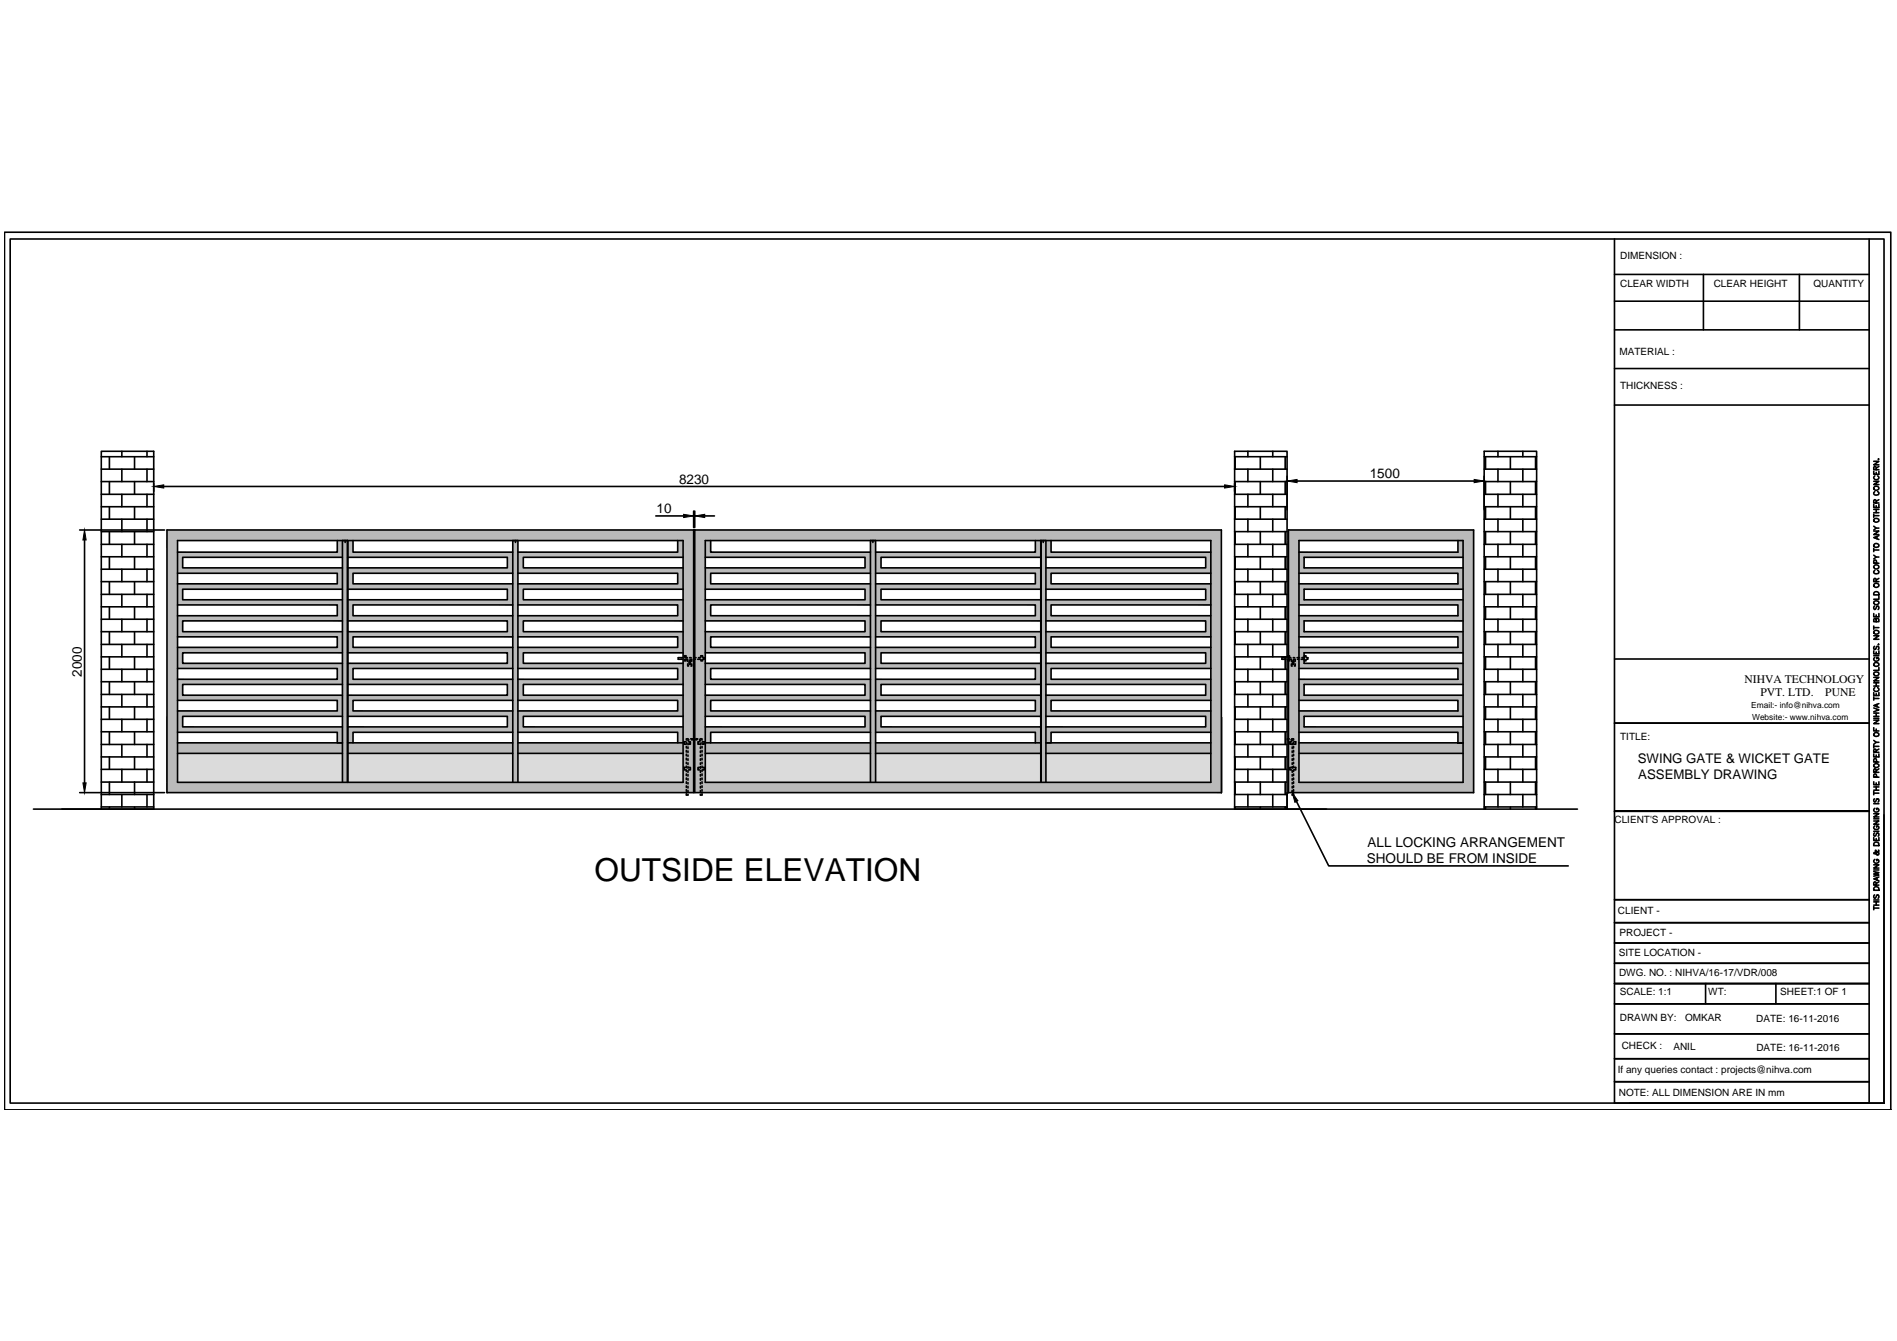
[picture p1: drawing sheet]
<svg xmlns="http://www.w3.org/2000/svg" width="297mm" height="210mm" viewBox="0 0 297 210" stroke-linecap="round" stroke-linejoin="round" font-family="sans-serif">
<!-- layer: 0 -->
<g fill="none" stroke="#000" stroke-width=".25">
<path d="M.7 36.4h295.4v137.3h-295.4zM1.6 37.4h293.4v135.3h-293.4zM252.8 37.4v135.3h39.9v-135.3M252.8 43h39.9M252.8 51.6h39.9M252.8 47.1h39.9M252.8 57.7h39.9M266.7 43v8.6M281.8 43v8.6M15.9 71.5h8.2M15.9 73.4h8.2M15.9 75.4h8.2"/>
<path d="M15.9 77.4h8.2M15.9 79.3h8.2M17.1 71.5v1.9M17.1 75.4v2M17.1 79.3v2M19.1 70.6v.9M19.1 73.4v2M19.1 77.4v1.9M21.1 71.5v1.9M21.1 75.4v2M21.1 79.3v2M23 70.6v.9"/>
<path d="M23 73.4v2M23 77.4v1.9M25.6 76.1h166.2M108.6 80v2.6M108.8 80v2.6M193.3 71.5h8.2M193.3 73.4h8.2M193.3 75.4h8.2M193.3 77.4h8.2M193.3 79.3h8.2M193.4 71.5v1.9M193.4 75.4v2"/>
<path d="M193.4 79.3v2M195.4 70.6v.9M195.4 73.4v2M195.4 77.4v1.9M197.3 71.5v1.9M197.3 75.4v2M197.3 79.3v2M199.3 70.6v.9M199.3 73.4v2M199.3 77.4v1.9M201.2 71.5v1.9M201.2 75.4v2"/>
<path d="M201.2 79.3v2M201.5 74.5v5.3M203.1 75.3h27.7M232.4 71.5h8.2M232.4 73.4h8.2M232.4 75.4h8.2M232.4 77.4h8.2M232.4 79.3h8.2M232.6 71.5v1.9M232.6 75.4v2M232.6 79.3v2M234.6 70.6v.9"/>
<path d="M234.6 73.4v2M234.6 77.4v1.9M236.5 71.5v1.9M236.5 75.4v2M236.5 79.3v2M238.4 70.6v.9M238.4 73.4v2M238.4 77.4v1.9M240.4 71.5v1.9M240.4 75.4v2M240.4 79.3v2M252.8 63.4h39.9"/>
<path d="M293.4 78.9v.5h.8v-.5M293.4 75.3h.8l-.8 .5h.8M293.4 73.8v.4h.8v-.4M293.4 72.2h.8l-.8 .6h.8M293.4 79.7h.8M293.5 76.2a.38 .38 0 0 1 .6-.1 .38 .38 0 0 1 0 .6 .38 .38 0 0 1-.6 0l-.1-.2zM293.6 76.9a.31 .31 0 0 0-.2 .5 .31 .31 0 0 0 .5 .1 .28 .28 0 0 0 .3-.2 .28 .28 0 0 0-.2-.4M293.6 74.5a.35 .35 0 0 0-.1 .5 .35 .35 0 0 0 .5 0 .35 .35 0 0 0 .1-.5h-.1M293.8 78.7l-.1-.4-.2-.1-.1 .2v.3h.8M293.8 73.5v-.3l-.3-.2-.1 .2v.3h.8M293.8 73.9v.3M293.8 79.1v.3"/>
<path d="M293.8 79.7v.5M294.2 71.8v.1zM294.2 78.2l-.4 .3M294.2 73l-.4 .3M12.5 83h13.3M13.2 84.5v38M15.9 81.3h8.2M15.9 83.2h8.2M15.9 85.2h8.2M15.9 87.2h8.2M15.9 89.1h8.2M15.9 91h8.2"/>
<path d="M15.9 93h8.2M15.9 95h8.2M15.9 96.9h8.2M15.9 98.9h8.2M17.1 83.2v2M17.1 87.2v1.9M17.1 91v2M17.1 95v1.9M17.1 98.9v2M19.1 81.3v1.9M19.1 85.2v2M19.1 89.1v1.9"/>
<path d="M19.1 93v2M19.1 96.9v2M21.1 83.2v2M21.1 87.2v1.9M21.1 91v2M21.1 95v1.9M21.1 98.9v2M23 81.3v1.9M23 85.2v2M23 89.1v1.9M23 93v2M23 96.9v2"/>
<path d="M27.8 99.7h25v1.6h-25M27.8 94.7h25v1.7h-25M27.8 89.7h25v1.7h-25M27.8 84.6h79.2v37.9h-79.2zM52.8 84.6v1.8h-25M53.6 97.2h-25v1.7h25M53.6 92.2h-25v1.7h25M53.6 87.2h-25v1.7h25M53.6 84.6v37.9M54 84.6v.3M54.4 97.2h25v1.7h-25M54.4 92.2h25v1.7h-25"/>
<path d="M54.4 87.2h25v1.7h-25M55.3 84.6v1.8h25M80.3 99.7h-25v1.6h25M80.3 94.7h-25v1.7h25M80.3 89.7h-25v1.7h25M80.3 84.6v37.9M80.7 84.6v.3M81.1 99.7h25v1.6h-25M81.1 94.7h25v1.7h-25M81.1 89.7h25v1.7h-25M81.1 84.6v37.9M102.7 80.8h4.3"/>
<path d="M106.1 84.6v1.8h-25M107 97.2h-25.1v1.7h25.1M107 92.2h-25.1v1.7h25.1M107 87.2h-25.1v1.7h25.1M108.6 83v41.1h-82.5v-41.1h165.1v41.1h-82.4v-41.1M108.6 80.8h.2M110.3 80.8h1.6M110.4 97.2h25.1v1.7h-25.1M110.4 92.2h25.1v1.7h-25.1M110.4 87.2h25.1v1.7h-25.1M110.4 84.6h79.2v37.9h-79.2zM111.3 84.6v1.8h25"/>
<path d="M136.3 99.7h-25v1.6h25M136.3 94.7h-25v1.7h25M136.3 89.7h-25v1.7h25M136.3 84.6v37.9M136.7 84.6v.3M137.1 99.7h25v1.6h-25M137.1 94.7h25v1.7h-25M137.1 89.7h25v1.7h-25M137.1 84.6v37.9M162.1 84.6v1.8h-25M163 97.2h-25v1.7h25M163 92.2h-25v1.7h25"/>
<path d="M163 87.2h-25v1.7h25M163.4 84.6v.3M163.8 97.2h25v1.7h-25M163.8 92.2h25v1.7h-25M163.8 87.2h25v1.7h-25M163.8 84.6v37.9M164.6 84.6v1.8h25M189.6 99.7h-25v1.6h25M189.6 94.7h-25v1.7h25M189.6 89.7h-25v1.7h25M193.3 81.3h8.2M193.3 83.2h8.2"/>
<path d="M193.3 85.2h8.2M193.3 87.2h8.2M193.3 89.1h8.2M193.3 91h8.2M193.3 93h8.2M193.3 95h8.2M193.3 96.9h8.2M193.3 98.9h8.2M193.4 83.2v2M193.4 87.2v1.9M193.4 91v2M193.4 95v1.9"/>
<path d="M193.4 98.9v2M195.4 81.3v1.9M195.4 85.2v2M195.4 89.1v1.9M195.4 93v2M195.4 96.9v2M197.3 83.2v2M197.3 87.2v1.9M197.3 91v2M197.3 95v1.9M197.3 98.9v2M199.3 81.3v1.9"/>
<path d="M199.3 85.2v2M199.3 89.1v1.9M199.3 93v2M199.3 96.9v2M201.2 83.2v2M201.2 87.2v1.9M201.2 91v2M201.2 95v1.9M201.2 98.9v2M201.7 83h29v41.1h-29zM203.4 99.7h24.9v1.6h-24.9M203.4 94.7h24.9v1.7h-24.9"/>
<path d="M203.4 89.7h24.9v1.7h-24.9M203.4 84.6h25.7v37.9h-25.7zM228.3 84.6v1.8h-24.9M229.1 97.2h-24.9v1.7h24.9M229.1 87.2h-24.9v1.7h24.9M229.1 92.2h-24.9v1.7h24.9M232.4 81.3h8.2M232.4 83.2h8.2M232.4 85.2h8.2M232.4 87.2h8.2M232.4 89.1h8.2M232.4 91h8.2"/>
<path d="M232.4 93h8.2M232.4 95h8.2M232.4 96.9h8.2M232.4 98.9h8.2M232.6 83.2v2M232.6 87.2v1.9M232.6 91v2M232.6 95v1.9M232.6 98.9v2M234.6 81.3v1.9M234.6 85.2v2M234.6 89.1v1.9"/>
<path d="M234.6 93v2M234.6 96.9v2M236.5 83.2v2M236.5 87.2v1.9M236.5 91v2M236.5 95v1.9M236.5 98.9v2M238.4 81.3v1.9M238.4 85.2v2M238.4 89.1v1.9M238.4 93v2M238.4 96.9v2"/>
<path d="M240.4 83.2v2M240.4 87.2v1.9M240.4 91v2M240.4 95v1.9M240.4 98.9v2M293.4 99.5h.8l-.8 .6h.8M293.4 96v.5h.8v-.5M293.4 85.3a.41 .41 0 0 1 .5-.2 .41 .41 0 0 1 .3 .4 .44 .44 0 0 1-.5 .2 .44 .44 0 0 1-.3-.4zM293.4 83.1h.8l-.8 .6h.8M293.4 80.5v.5M293.4 85.8v.5M293.4 98v.5"/>
<path d="M293.4 98.2h.8M293.4 86.9l.4 .3M293.4 86.1h.8M293.4 82.4l.4 .3M293.4 80.7h.8M293.4 80.2h.8M293.4 98.8a.41 .41 0 0 1 .5-.1 .41 .41 0 0 1 .3 .4 .4 .4 0 0 1-.5 .2 .4 .4 0 0 1-.3-.5zM293.4 94.2a.4 .4 0 0 1 .5-.1 .4 .4 0 0 1 .3 .4 .39 .39 0 0 1-.5 .2 .39 .39 0 0 1-.3-.5zM293.4 81.3a.41 .41 0 0 1 .5-.2 .41 .41 0 0 1 .3 .5 .4 .4 0 0 1-.5 .1 .4 .4 0 0 1-.3-.4zM293.5 94.9l-.1 .2 .1 .3 .2-.1 .2-.4a.3 .3 0 0 1 .3 .2 .3 .3 0 0 1-.1 .3M293.5 91.4a.38 .38 0 0 1 .6-.1 .38 .38 0 0 1 0 .6 .38 .38 0 0 1-.6-.1l-.1-.1zM293.6 92.7h.5l.1 .4h-.8v-.2z"/>
<path d="M293.6 89.3a.31 .31 0 0 0-.2 .4 .31 .31 0 0 0 .5 .1 .28 .28 0 0 0 .3-.2 .28 .28 0 0 0-.2-.3M293.6 88.5a.38 .38 0 0 1 .5 0 .38 .38 0 0 1 0 .5 .38 .38 0 0 1-.6 0l-.1-.3zM293.8 97l.1-.2 .3 .2v.3h-.8v-.3l.1-.2 .2 .1 .1 .4M293.8 91l-.1-.4-.2-.1-.1 .2v.3h.8M293.8 96.3v.2M293.8 88.2v-.5h-.3l-.1 .1v.4h.8M293.9 84v.4M294.2 93.3v.5h-.8M294.2 87.2h-.4l-.4 .3M294.2 83.8l-.8 .3 .8 .3M294.2 82.7h-.4l-.4 .3M294.2 90.5l-.4 .3"/>
<path d="M15.9 100.9h8.2M15.9 102.8h8.2M15.9 104.8h8.2M15.9 106.7h8.2M15.9 108.7h8.2M15.9 110.6h8.2M15.9 112.6h8.2M15.9 114.5h8.2M15.9 116.5h8.2M15.9 118.5h8.2M17.1 102.8v2M17.1 106.7v2"/>
<path d="M17.1 110.6v2M17.1 114.5v2M17.1 118.5v1.9M19.1 100.9v1.9M19.1 104.8v1.9M19.1 108.7v1.9M19.1 112.6v1.9M19.1 116.5v2M21.1 102.8v2M21.1 106.7v2M21.1 110.6v2M21.1 114.5v2"/>
<path d="M21.1 118.5v1.9M23 100.9v1.9M23 104.8v1.9M23 108.7v1.9M23 112.6v1.9M23 116.5v2M27.8 114.6h25v1.7h.8h-25.8M27.8 109.6h25v1.7h-25M27.8 104.6h25v1.7h-25M27.8 117.9h25.8M53.6 112.1h-25v1.7h25M53.6 107.1h-25v1.7h25"/>
<path d="M53.6 102.2h-25v1.6h25M54.4 112.1h25v1.7h-25M54.4 107.1h25v1.7h-25M54.4 102.2h25v1.6h-25M54.4 117.9h25.9M54.4 116.3h25.9M80.3 114.6h-25v1.7M80.3 109.6h-25v1.7h25M80.3 104.6h-25v1.7h25M81.1 114.6h25v1.7M81.1 109.6h25v1.7h-25M81.1 104.6h25v1.7h-25"/>
<path d="M81.1 117.9h25.9M81.1 116.3h25.9M106.9 102.9h-.7v.3h.7M107 112.1h-25.1v1.7h25.1M107 107.1h-25.1v1.7h25.1M107 102.2h-25.1v1.6h25.1M107.2 103.2v.2h.2v-.2M107.2 102.9v-.3h.2v.3M107.3 102.9h.3M107.3 103.2h.3M107.4 116.1h-.3v.4h.3M107.5 116.2v.2"/>
<path d="M107.5 116.8v.3M107.5 117.5v.2M107.5 118.1v.2M107.5 118.7v.2M107.5 119.3v.2M107.5 119.9v.3M107.7 103.9v.4h.1M107.7 103.2v.3M107.7 116.3v.3M107.7 116.9v.3M107.7 117.5v.3M107.7 118.2v.2"/>
<path d="M107.7 118.8v.2M107.7 119.4v.3M107.8 115.6h-.3v.3M107.8 116.1h.3v.4h-.3M107.9 103.4h.2v.6h-.2zM107.9 115.8h-.2v.1M108 102.9h.2M108 103.2h.3M108.1 115.6h.3v.2h-.1M108.3 103.9v.4h-.1M108.3 103.2v.3M108.6 102.9h.4"/>
<path d="M108.7 103.2h.2M109.2 115.6h-.2v.2h.1M109.2 103.2h.5M109.4 102.9h.3M109.5 115.8h.2v.1M109.6 116.1h-.3v.4h.3M109.6 115.6h.3v.3M109.7 116.3v.3M109.7 116.9v.3M109.7 117.5v.3M109.7 118.2v.2M109.7 118.8v.2"/>
<path d="M109.7 119.4v.3M109.8 103.2v.2h.2v-.2M109.8 102.9v-.3h.2v.3M109.9 116.2v.2M109.9 116.8v.3M109.9 117.5v.2M109.9 118.1v.2M109.9 118.7v.2M109.9 119.3v.2M109.9 119.9v.3M110 116.1h.3v.4h-.3M110.1 102.9h.2v.3h-.2"/>
<path d="M110.4 112.1h25.1v1.7h-25.1M110.4 107.1h25.1v1.7h-25.1M110.4 102.2h25.1v1.6h-25.1M110.4 117.9h25.9M110.4 116.3h25.9M136.3 114.6h-25v1.7M136.3 109.6h-25v1.7h25M136.3 104.6h-25v1.7h25M137.1 114.6h25v1.7M137.1 109.6h25v1.7h-25M137.1 104.6h25v1.7h-25M137.1 117.9h25.9"/>
<path d="M137.1 116.3h25.9M163 112.1h-25v1.7h25M163 107.1h-25v1.7h25M163 102.2h-25v1.6h25M163.8 112.1h25v1.7h-25M163.8 107.1h25v1.7h-25M163.8 102.2h25v1.6h-25M163.8 117.9h25.8M189.6 114.6h-25v1.7h-.8h25.8M189.6 109.6h-25v1.7h25M189.6 104.6h-25v1.7h25M193.3 100.9h8.2"/>
<path d="M193.3 102.8h8.2M193.3 104.8h8.2M193.3 106.7h8.2M193.3 108.7h8.2M193.3 110.6h8.2M193.3 112.6h8.2M193.3 114.5h8.2M193.3 116.5h8.2M193.3 118.5h8.2M193.4 102.8v2M193.4 106.7v2M193.4 110.6v2"/>
<path d="M193.4 114.5v2M193.4 118.5v1.9M195.4 100.9v1.9M195.4 104.8v1.9M195.4 108.7v1.9M195.4 112.6v1.9M195.4 116.5v2M197.3 102.8v2M197.3 106.7v2M197.3 110.6v2M197.3 114.5v2M197.3 118.5v1.9"/>
<path d="M199.3 100.9v1.9M199.3 104.8v1.9M199.3 108.7v1.9M199.3 112.6v1.9M199.3 116.5v2M201.2 102.8v2M201.2 106.7v2M201.2 110.6v2M201.2 114.5v2M201.2 118.5v1.9M201.4 102.9h-.7v.3h.7M201.7 103.2v.2h.2v-.2"/>
<path d="M201.7 102.9v-.3h.2v.3M201.7 102.9h.4M201.7 103.2h.5M201.9 115.6h-.3v.2h.2M202.1 115.8h.2v.1M202.2 103.9v.4h.1M202.2 103.2v.3M202.3 115.6h.3v.3M202.3 116.1h-.3v.4h.3M202.3 116.3v.3M202.3 116.9v.3M202.3 117.5v.3"/>
<path d="M202.3 118.2v.2M202.3 118.8v.2M202.3 119.4v.3M202.4 103.4h.2v.6h-.2zM202.5 102.9h.2M202.5 103.2h.3M202.6 116.2v.2M202.6 116.8v.3M202.6 117.5v.2M202.6 118.1v.2M202.6 118.7v.2M202.6 119.3v.2"/>
<path d="M202.6 119.9v.3M202.6 116.1h.3v.4h-.3M202.8 103.9v.4h-.1M202.8 103.2v.3M203.1 102.9h.4M203.1 103.2h.3M203.4 114.6h24.9v1.7h.8h-25.7M203.4 109.6h24.9v1.7h-24.9M203.4 104.6h24.9v1.7h-24.9M203.4 117.9h25.7M203.7 103.2h.5M203.9 102.9h.3"/>
<path d="M204.2 103.2v.2h.3v-.2M204.2 102.9v-.3h.3v.3M204.5 102.9h.3v.3h-.3M229.1 112.1h-24.9v1.7h24.9M229.1 102.2h-24.9v1.6h24.9M229.1 107.1h-24.9v1.7h24.9M232.4 100.9h8.2M232.4 102.8h8.2M232.4 104.8h8.2M232.4 106.7h8.2M232.4 108.7h8.2M232.4 110.6h8.2"/>
<path d="M232.4 112.6h8.2M232.4 114.5h8.2M232.4 116.5h8.2M232.4 118.5h8.2M232.6 102.8v2M232.6 106.7v2M232.6 110.6v2M232.6 114.5v2M232.6 118.5v1.9M234.6 100.9v1.9M234.6 104.8v1.9M234.6 108.7v1.9"/>
<path d="M234.6 112.6v1.9M234.6 116.5v2M236.5 102.8v2M236.5 106.7v2M236.5 110.6v2M236.5 114.5v2M236.5 118.5v1.9M238.4 100.9v1.9M238.4 104.8v1.9M238.4 108.7v1.9M238.4 112.6v1.9M238.4 116.5v2"/>
<path d="M240.4 102.8v2M240.4 106.7v2M240.4 110.6v2M240.4 114.5v2M240.4 118.5v1.9M252.8 113.2h39.9M252.8 103.2h39.9M293.4 118v.5h.8v-.5M293.4 114.9a.41 .41 0 0 1 .5-.2 .41 .41 0 0 1 .3 .4 .44 .44 0 0 1-.5 .2 .44 .44 0 0 1-.3-.4zM293.4 113.9v.5h.8M293.4 112.7h.8l-.8 .6h.8M293.4 110.8l.8 .3-.8 .3"/>
<path d="M293.4 108.4v.5h.8v-.5M293.4 106h.8l-.8 .6h.8M293.4 103.9a.41 .41 0 0 1 .5-.2 .41 .41 0 0 1 .3 .5 .44 .44 0 0 1-.5 .1 .44 .44 0 0 1-.3-.4zM293.4 101.9v.4h.8v-.4M293.4 112.1h.8M293.4 109.1v.5M293.4 116.6v.5M293.4 116.8h.8M293.4 115.9l.4 .3M293.4 112.4h.8M293.4 111.6h.8M293.4 109.3h.8"/>
<path d="M293.4 107.4h.8M293.4 106.9h.8M293.4 102.6h.8M293.4 119.7a.41 .41 0 0 1 .5-.2 .41 .41 0 0 1 .3 .5 .4 .4 0 0 1-.5 .1 .4 .4 0 0 1-.3-.4zM293.4 105.3a.4 .4 0 0 1 .5-.1 .4 .4 0 0 1 .3 .4 .39 .39 0 0 1-.5 .2 .39 .39 0 0 1-.3-.5zM293.5 101.2l-.1 .1v.3h.3l.2-.4h.2l.1 .1-.1 .4M293.6 107.6a.35 .35 0 0 0-.1 .5 .35 .35 0 0 0 .5 .1 .35 .35 0 0 0 .1-.5l-.1-.1M293.6 102.9a.37 .37 0 0 0 .2 .7 .37 .37 0 0 0 .4-.6l-.3-.1v.2M293.8 117.8l-.1-.5-.2-.1-.1 .2v.4h.8M293.8 102.1v.2M293.8 106.9v.5M293.8 108.6v.3"/>
<path d="M293.8 111.6v.5M293.8 114.1v.3M293.8 118.2v.3M293.8 119.3v-.5l-.3-.1-.1 .6h.8M293.9 110.3v.3M294.2 100.8v.1zM294.2 116.2h-.4l-.4 .3M294.2 110.1l-.8 .3 .8 .3M294.2 104.5v.4h-.8M294.2 117.2l-.4 .3M5.2 126.6h241.8M12.5 124.1h13.3"/>
<path d="M15.9 126.6v-56h8.2v56M15.9 120.4h8.2M15.9 122.4h8.2M15.9 124.4h8.2M15.9 126.3h8.2M17.1 122.4v2M17.1 126.3v.3M19.1 120.4v2M19.1 124.4v1.9M21.1 122.4v2M21.1 126.3v.3M23 120.4v2"/>
<path d="M23 124.4v1.9M54.4 122.5v-37.9v37.9M107.4 120.1h-.3v.4h.3M107.5 120.6v.2M107.5 121.1v.3M107.5 121.8v.2M107.5 122.4v.2M107.5 123v.3M107.5 123.6v.3M107.5 124.2v.2h.2v-.1M107.7 120v.3M107.7 120.6v.3"/>
<path d="M107.7 121.2v.3M107.7 121.9v.2M107.7 122.5v.2M107.7 123.1v.2M107.7 123.7v.3M107.8 120.1h.3v.4h-.3M109.6 120.1h-.3v.4h.3M109.7 120v.3M109.7 120.6v.3M109.7 121.2v.3M109.7 121.9v.2M109.7 122.5v.2"/>
<path d="M109.7 123.1v.2M109.7 123.7v.3M109.9 124.2v.2h-.2v-.1M109.9 120.6v.2M109.9 121.1v.3M109.9 121.8v.2M109.9 122.4v.2M109.9 123v.3M109.9 123.6v.3M110 120.1h.3v.4h-.3M163 122.5v-37.9v37.9M193.3 120.4h8.2"/>
<path d="M193.3 122.4h8.2M193.3 124.4h8.2M193.3 126.3h8.2M193.4 122.4v2M193.4 126.3v.3M195.4 120.4v2M195.4 124.4v1.9M197.3 122.4v2M197.3 126.3v.3M199.3 120.4v2M199.3 124.4v1.9M201.2 122.4v2"/>
<path d="M201.2 126.3v.3M201.7 124.1h-.2v2.5v-56h-8.2v56M202.3 120.1h-.3v.4h.3M202.3 120v.3M202.3 120.6v.3M202.3 121.2v.3M202.3 121.9v.2M202.3 122.5v.2M202.3 123.1v.2M202.3 123.7v.3M202.6 124.2v.2h-.3v-.1M202.6 120.6v.2"/>
<path d="M202.6 121.1v.3M202.6 121.8v.2M202.6 122.4v.2M202.6 123v.3M202.6 123.6v.3M202.6 120.1h.3v.4h-.3M203 125.5l5.1 10h37.5M232.4 126.6v-56h8.2v56M232.4 120.4h8.2M232.4 122.4h8.2M232.4 124.4h8.2M232.4 126.3h8.2"/>
<path d="M232.6 122.4v2M232.6 126.3v.3M234.6 120.4v2M234.6 124.4v1.9M236.5 122.4v2M236.5 126.3v.3M238.4 120.4v2M238.4 124.4v1.9M240.4 122.4v2M240.4 126.3v.3M292.7 127h-39.9h39.9M293.4 136.4l.8 .2-.8 .2 .8 .2-.8 .1"/>
<path d="M293.4 135.4h.8l-.8 .5h.8M293.4 131.1v.5h.8v-.5M293.4 128.5h.8l-.8 .5h.8M293.4 127.4h.8l-.8 .5h.8M293.4 122.4v.4h.8v-.4M293.4 123.9v.5M293.4 136.2h.8M293.4 130.1h.8M293.4 128.2h.8M293.4 125.8h.8M293.4 124.1h.8M293.4 123.7h.8"/>
<path d="M293.4 123.2h.8M293.4 139a.43 .43 0 0 1 .6-.2 .43 .43 0 0 1 .2 .5h-.8zM293.4 132a.43 .43 0 0 1 .6-.1 .43 .43 0 0 1 .2 .5h-.8zM293.5 130.4l-.1 .1v.3h.3l.2-.4h.2l.1 .1-.1 .4M293.5 125l-.1 .2 .1 .3h.2l.2-.5 .3 .1v.2l-.1 .2M293.6 134.5a.35 .35 0 0 0-.1 .5 .35 .35 0 0 0 .5 .1 .35 .35 0 0 0 .1-.5l-.2-.1v.2M293.6 129.3a.31 .31 0 0 0-.2 .4 .31 .31 0 0 0 .5 .1 .28 .28 0 0 0 .3-.3 .28 .28 0 0 0-.3-.2v.2M293.6 126.5a.35 .35 0 0 0-.1 .5 .35 .35 0 0 0 .5 0 .35 .35 0 0 0 .1-.4l-.2-.1v.2M293.7 133.1v.1a.47 .47 0 0 1 .4 .6h-.2l-.3-.4-.2 .1 .3 .1 .5-.3-.1-.2M293.8 138.5l-.1-.4-.2-.1-.1 .2v.3h.8M293.8 120.9l-.1-.5-.2-.1-.1 .6h.8M293.8 122.5v.3"/>
<path d="M293.8 123.2v.5M293.8 131.3v.3M293.8 121.7v-.5l-.3-.1-.1 .2v.4h.8M293.9 137.4v.4M294.2 137.3l-.8 .3 .8 .3M294.2 138l-.4 .3M294.2 120.3l-.4 .3M295 127.5v45.2h-39.8M252.8 140.8h39.9M252.8 144.4h39.9M252.8 147.6h39.9M252.8 150.8h39.9"/>
<path d="M252.8 157.1h39.9M267.1 154v3.1M278.1 154v3.1M292.7 154h-39.9h39.9M293.4 142.1h.8M293.4 141.9v.5M293.4 141.7h.8M293.4 141.2h.8M293.4 140.9h.8M293.5 140.1l-.1 .2 .1 .3 .2-.1 .2-.4a.3 .3 0 0 1 .3 .2 .3 .3 0 0 1-.1 .3M293.8 141.2v.5M252.8 161.8h39.9"/>
<path d="M252.8 165.7h39.9M252.8 169.3h39.9"/>
</g>
<g fill="#bababa" stroke="#bababa" stroke-width=".16">
<path d="M26.1 83v1.6h82.5zM26.1 83h82.5v1.6z"/>
<path d="M107 84.6v37.9h1.6zM107 84.6h1.6v37.9z"/>
<path d="M26.1 84.6v37.9h1.7zM26.1 84.6h1.7v37.9z"/>
<path d="M26.1 122.5v1.6h82.5zM26.1 122.5h82.5v1.6z"/>
<path d="M53.6 84.6v37.9h.8zM53.6 84.6h.8v37.9z"/>
<path d="M80.3 84.6v37.9h.8zM80.3 84.6h.8v37.9z"/>
<path d="M27.8 116.3v1.6h25.8zM27.8 116.3h25.8v1.6z"/>
<path d="M81.1 116.3v1.6h25.9zM81.1 116.3h25.9v1.6z"/>
<path d="M54.4 116.3v1.6h25.9zM54.4 116.3h25.9v1.6z"/>
<path d="M106.1 84.6v1.8h.9zM106.1 84.6h.9v1.8z"/>
<path d="M81.1 86.4v.8h25.9zM81.1 86.4h25.9v.8z"/>
<path d="M81.1 87.2v1.7h.8zM81.1 87.2h.8v1.7z"/>
<path d="M81.1 88.9v.8h25.9zM81.1 88.9h25.9v.8z"/>
<path d="M106.1 89.7v1.7h.9zM106.1 89.7h.9v1.7z"/>
<path d="M81.1 91.4v.8h25.9zM81.1 91.4h25.9v.8z"/>
<path d="M81.1 92.2v1.7h.8zM81.1 92.2h.8v1.7z"/>
<path d="M81.1 93.9v.8h25.9zM81.1 93.9h25.9v.8z"/>
<path d="M106.1 94.7v1.7h.9zM106.1 94.7h.9v1.7z"/>
<path d="M81.1 96.4v.8h25.9zM81.1 96.4h25.9v.8z"/>
<path d="M81.1 97.2v1.7h.8zM81.1 97.2h.8v1.7z"/>
<path d="M81.1 98.9v.8h25.9zM81.1 98.9h25.9v.8z"/>
<path d="M106.1 99.7v1.6h.9zM106.1 99.7h.9v1.6z"/>
<path d="M81.1 101.3v.9h25.9zM81.1 101.3h25.9v.9z"/>
<path d="M81.1 102.2v1.6h.8zM81.1 102.2h.8v1.6z"/>
<path d="M81.1 103.8v.8h25.9zM81.1 103.8h25.9v.8z"/>
<path d="M106.1 104.6v1.7h.9zM106.1 104.6h.9v1.7z"/>
<path d="M81.1 106.3v.8h25.9zM81.1 106.3h25.9v.8z"/>
<path d="M81.1 107.1v1.7h.8zM81.1 107.1h.8v1.7z"/>
<path d="M81.1 108.8v.8h25.9zM81.1 108.8h25.9v.8z"/>
<path d="M106.1 109.6v1.7h.9zM106.1 109.6h.9v1.7z"/>
<path d="M81.1 111.3v.8h25.9zM81.1 111.3h25.9v.8z"/>
<path d="M81.1 112.1v1.7h.8zM81.1 112.1h.8v1.7z"/>
<path d="M81.1 113.8v.8h25.9zM81.1 113.8h25.9v.8z"/>
<path d="M106.1 114.6v1.7h.9zM106.1 114.6h.9v1.7z"/>
<path d="M52.8 84.6v1.8h.8zM52.8 84.6h.8v1.8z"/>
<path d="M27.8 86.4v.8h25.8zM27.8 86.4h25.8v.8z"/>
<path d="M27.8 87.2v1.7h.8zM27.8 87.2h.8v1.7z"/>
<path d="M27.8 88.9v.8h25.8zM27.8 88.9h25.8v.8z"/>
<path d="M52.8 89.7v1.7h.8zM52.8 89.7h.8v1.7z"/>
<path d="M27.8 91.4v.8h25.8zM27.8 91.4h25.8v.8z"/>
<path d="M27.8 92.2v1.7h.8zM27.8 92.2h.8v1.7z"/>
<path d="M27.8 93.9v.8h25.8zM27.8 93.9h25.8v.8z"/>
<path d="M52.8 94.7v1.7h.8zM52.8 94.7h.8v1.7z"/>
<path d="M27.8 96.4v.8h25.8zM27.8 96.4h25.8v.8z"/>
<path d="M27.8 97.2v1.7h.8zM27.8 97.2h.8v1.7z"/>
<path d="M27.8 98.9v.8h25.8zM27.8 98.9h25.8v.8z"/>
<path d="M52.8 99.7v1.6h.8zM52.8 99.7h.8v1.6z"/>
<path d="M27.8 101.3v.9h25.8zM27.8 101.3h25.8v.9z"/>
<path d="M27.8 102.2v1.6h.8zM27.8 102.2h.8v1.6z"/>
<path d="M27.8 103.8v.8h25.8zM27.8 103.8h25.8v.8z"/>
<path d="M52.8 104.6v1.7h.8zM52.8 104.6h.8v1.7z"/>
<path d="M27.8 106.3v.8h25.8zM27.8 106.3h25.8v.8z"/>
<path d="M27.8 107.1v1.7h.8zM27.8 107.1h.8v1.7z"/>
<path d="M27.8 108.8v.8h25.8zM27.8 108.8h25.8v.8z"/>
<path d="M52.8 109.6v1.7h.8zM52.8 109.6h.8v1.7z"/>
<path d="M27.8 111.3v.8h25.8zM27.8 111.3h25.8v.8z"/>
<path d="M27.8 112.1v1.7h.8zM27.8 112.1h.8v1.7z"/>
<path d="M27.8 113.8v.8h25.8zM27.8 113.8h25.8v.8z"/>
<path d="M52.8 114.6v1.7h.8zM52.8 114.6h.8v1.7z"/>
<path d="M54.4 84.6v1.8h.9zM54.4 84.6h.9v1.8z"/>
<path d="M54.4 86.4v.8h25.9zM54.4 86.4h25.9v.8z"/>
<path d="M79.4 87.2v1.7h.9zM79.4 87.2h.9v1.7z"/>
<path d="M54.4 88.9v.8h25.9zM54.4 88.9h25.9v.8z"/>
<path d="M54.4 89.7v1.7h.9zM54.4 89.7h.9v1.7z"/>
<path d="M54.4 91.4v.8h25.9zM54.4 91.4h25.9v.8z"/>
<path d="M79.4 92.2v1.7h.9zM79.4 92.2h.9v1.7z"/>
<path d="M54.4 93.9v.8h25.9zM54.4 93.9h25.9v.8z"/>
<path d="M54.4 94.7v1.7h.9zM54.4 94.7h.9v1.7z"/>
<path d="M54.4 96.4v.8h25.9zM54.4 96.4h25.9v.8z"/>
<path d="M79.4 97.2v1.7h.9zM79.4 97.2h.9v1.7z"/>
<path d="M54.4 98.9v.8h25.9zM54.4 98.9h25.9v.8z"/>
<path d="M54.4 99.7v1.6h.9zM54.4 99.7h.9v1.6z"/>
<path d="M54.4 101.3v.9h25.9zM54.4 101.3h25.9v.9z"/>
<path d="M79.4 102.2v1.6h.9zM79.4 102.2h.9v1.6z"/>
<path d="M54.4 103.8v.8h25.9zM54.4 103.8h25.9v.8z"/>
<path d="M54.4 104.6v1.7h.9zM54.4 104.6h.9v1.7z"/>
<path d="M54.4 106.3v.8h25.9zM54.4 106.3h25.9v.8z"/>
<path d="M79.4 107.1v1.7h.9zM79.4 107.1h.9v1.7z"/>
<path d="M54.4 108.8v.8h25.9zM54.4 108.8h25.9v.8z"/>
<path d="M54.4 109.6v1.7h.9zM54.4 109.6h.9v1.7z"/>
<path d="M54.4 111.3v.8h25.9zM54.4 111.3h25.9v.8z"/>
<path d="M79.4 112.1v1.7h.9zM79.4 112.1h.9v1.7z"/>
<path d="M54.4 113.8v.8h25.9zM54.4 113.8h25.9v.8z"/>
<path d="M54.4 114.6v1.7h.9zM54.4 114.6h.9v1.7z"/>
<path d="M108.8 83v1.6h82.4zM108.8 83h82.4v1.6z"/>
<path d="M189.6 84.6v37.9h1.6zM189.6 84.6h1.6v37.9z"/>
<path d="M108.8 84.6v37.9h1.6zM108.8 84.6h1.6v37.9z"/>
<path d="M108.8 122.5v1.6h82.4zM108.8 122.5h82.4v1.6z"/>
<path d="M136.3 84.6v37.9h.8zM136.3 84.6h.8v37.9z"/>
<path d="M163 84.6v37.9h.8zM163 84.6h.8v37.9z"/>
<path d="M110.4 84.6v1.8h.9zM110.4 84.6h.9v1.8z"/>
<path d="M110.4 86.4v.8h25.9zM110.4 86.4h25.9v.8z"/>
<path d="M135.5 87.2v1.7h.8zM135.5 87.2h.8v1.7z"/>
<path d="M110.4 88.9v.8h25.9zM110.4 88.9h25.9v.8z"/>
<path d="M110.4 89.7v1.7h.9zM110.4 89.7h.9v1.7z"/>
<path d="M110.4 91.4v.8h25.9zM110.4 91.4h25.9v.8z"/>
<path d="M135.5 92.2v1.7h.8zM135.5 92.2h.8v1.7z"/>
<path d="M110.4 93.9v.8h25.9zM110.4 93.9h25.9v.8z"/>
<path d="M110.4 94.7v1.7h.9zM110.4 94.7h.9v1.7z"/>
<path d="M110.4 96.4v.8h25.9zM110.4 96.4h25.9v.8z"/>
<path d="M135.5 97.2v1.7h.8zM135.5 97.2h.8v1.7z"/>
<path d="M110.4 98.9v.8h25.9zM110.4 98.9h25.9v.8z"/>
<path d="M110.4 99.7v1.6h.9zM110.4 99.7h.9v1.6z"/>
<path d="M110.4 101.3v.9h25.9zM110.4 101.3h25.9v.9z"/>
<path d="M135.5 102.2v1.6h.8zM135.5 102.2h.8v1.6z"/>
<path d="M110.4 103.8v.8h25.9zM110.4 103.8h25.9v.8z"/>
<path d="M110.4 104.6v1.7h.9zM110.4 104.6h.9v1.7z"/>
<path d="M110.4 106.3v.8h25.9zM110.4 106.3h25.9v.8z"/>
<path d="M135.5 107.1v1.7h.8zM135.5 107.1h.8v1.7z"/>
<path d="M110.4 108.8v.8h25.9zM110.4 108.8h25.9v.8z"/>
<path d="M110.4 109.6v1.7h.9zM110.4 109.6h.9v1.7z"/>
<path d="M110.4 111.3v.8h25.9zM110.4 111.3h25.9v.8z"/>
<path d="M135.5 112.1v1.7h.8zM135.5 112.1h.8v1.7z"/>
<path d="M110.4 113.8v.8h25.9zM110.4 113.8h25.9v.8z"/>
<path d="M110.4 114.6v1.7h.9zM110.4 114.6h.9v1.7z"/>
<path d="M163.8 116.3v1.6h25.8zM163.8 116.3h25.8v1.6z"/>
<path d="M110.4 116.3v1.6h25.9zM110.4 116.3h25.9v1.6z"/>
<path d="M137.1 116.3v1.6h25.9zM137.1 116.3h25.9v1.6z"/>
<path d="M162.1 84.6v1.8h.9zM162.1 84.6h.9v1.8z"/>
<path d="M137.1 86.4v.8h25.9zM137.1 86.4h25.9v.8z"/>
<path d="M137.1 87.2v1.7h.9zM137.1 87.2h.9v1.7z"/>
<path d="M137.1 88.9v.8h25.9zM137.1 88.9h25.9v.8z"/>
<path d="M162.1 89.7v1.7h.9zM162.1 89.7h.9v1.7z"/>
<path d="M137.1 91.4v.8h25.9zM137.1 91.4h25.9v.8z"/>
<path d="M137.1 92.2v1.7h.9zM137.1 92.2h.9v1.7z"/>
<path d="M137.1 93.9v.8h25.9zM137.1 93.9h25.9v.8z"/>
<path d="M162.1 94.7v1.7h.9zM162.1 94.7h.9v1.7z"/>
<path d="M137.1 96.4v.8h25.9zM137.1 96.4h25.9v.8z"/>
<path d="M137.1 97.2v1.7h.9zM137.1 97.2h.9v1.7z"/>
<path d="M137.1 98.9v.8h25.9zM137.1 98.9h25.9v.8z"/>
<path d="M162.1 99.7v1.6h.9zM162.1 99.7h.9v1.6z"/>
<path d="M137.1 101.3v.9h25.9zM137.1 101.3h25.9v.9z"/>
<path d="M137.1 102.2v1.6h.9zM137.1 102.2h.9v1.6z"/>
<path d="M137.1 103.8v.8h25.9zM137.1 103.8h25.9v.8z"/>
<path d="M162.1 104.6v1.7h.9zM162.1 104.6h.9v1.7z"/>
<path d="M137.1 106.3v.8h25.9zM137.1 106.3h25.9v.8z"/>
<path d="M137.1 107.1v1.7h.9zM137.1 107.1h.9v1.7z"/>
<path d="M137.1 108.8v.8h25.9zM137.1 108.8h25.9v.8z"/>
<path d="M162.1 109.6v1.7h.9zM162.1 109.6h.9v1.7z"/>
<path d="M137.1 111.3v.8h25.9zM137.1 111.3h25.9v.8z"/>
<path d="M137.1 112.1v1.7h.9zM137.1 112.1h.9v1.7z"/>
<path d="M137.1 113.8v.8h25.9zM137.1 113.8h25.9v.8z"/>
<path d="M162.1 114.6v1.7h.9zM162.1 114.6h.9v1.7z"/>
<path d="M163.8 84.6v1.8h.8zM163.8 84.6h.8v1.8z"/>
<path d="M163.8 86.4v.8h25.8zM163.8 86.4h25.8v.8z"/>
<path d="M188.8 87.2v1.7h.8zM188.8 87.2h.8v1.7z"/>
<path d="M163.8 88.9v.8h25.8zM163.8 88.9h25.8v.8z"/>
<path d="M163.8 89.7v1.7h.8zM163.8 89.7h.8v1.7z"/>
<path d="M163.8 91.4v.8h25.8zM163.8 91.4h25.8v.8z"/>
<path d="M188.8 92.2v1.7h.8zM188.8 92.2h.8v1.7z"/>
<path d="M163.8 93.9v.8h25.8zM163.8 93.9h25.8v.8z"/>
<path d="M163.8 94.7v1.7h.8zM163.8 94.7h.8v1.7z"/>
<path d="M163.8 96.4v.8h25.8zM163.8 96.4h25.8v.8z"/>
<path d="M188.8 97.2v1.7h.8zM188.8 97.2h.8v1.7z"/>
<path d="M163.8 98.9v.8h25.8zM163.8 98.9h25.8v.8z"/>
<path d="M163.8 99.7v1.6h.8zM163.8 99.7h.8v1.6z"/>
<path d="M163.8 101.3v.9h25.8zM163.8 101.3h25.8v.9z"/>
<path d="M188.8 102.2v1.6h.8zM188.8 102.2h.8v1.6z"/>
<path d="M163.8 103.8v.8h25.8zM163.8 103.8h25.8v.8z"/>
<path d="M163.8 104.6v1.7h.8zM163.8 104.6h.8v1.7z"/>
<path d="M163.8 106.3v.8h25.8zM163.8 106.3h25.8v.8z"/>
<path d="M188.8 107.1v1.7h.8zM188.8 107.1h.8v1.7z"/>
<path d="M163.8 108.8v.8h25.8zM163.8 108.8h25.8v.8z"/>
<path d="M163.8 109.6v1.7h.8zM163.8 109.6h.8v1.7z"/>
<path d="M163.8 111.3v.8h25.8zM163.8 111.3h25.8v.8z"/>
<path d="M188.8 112.1v1.7h.8zM188.8 112.1h.8v1.7z"/>
<path d="M163.8 113.8v.8h25.8zM163.8 113.8h25.8v.8z"/>
<path d="M163.8 114.6v1.7h.8zM163.8 114.6h.8v1.7z"/>
<path d="M201.7 83v1.6h29zM201.7 83h29v1.6z"/>
<path d="M229.1 84.6v37.9h1.6zM229.1 84.6h1.6v37.9z"/>
<path d="M201.7 84.6v37.9h1.7zM201.7 84.6h1.7v37.9z"/>
<path d="M201.7 122.5v1.6h29zM201.7 122.5h29v1.6z"/>
<path d="M228.3 84.6v1.8h.8zM228.3 84.6h.8v1.8z"/>
<path d="M203.4 86.4v.8h25.7zM203.4 86.4h25.7v.8z"/>
<path d="M203.4 87.2v1.7h.8zM203.4 87.2h.8v1.7z"/>
<path d="M203.4 88.9v.8h25.7zM203.4 88.9h25.7v.8z"/>
<path d="M228.3 89.7v1.7h.8zM228.3 89.7h.8v1.7z"/>
<path d="M203.4 91.4v.8h25.7zM203.4 91.4h25.7v.8z"/>
<path d="M203.4 92.2v1.7h.8zM203.4 92.2h.8v1.7z"/>
<path d="M203.4 93.9v.8h25.7zM203.4 93.9h25.7v.8z"/>
<path d="M228.3 94.7v1.7h.8zM228.3 94.7h.8v1.7z"/>
<path d="M203.4 96.4v.8h25.7zM203.4 96.4h25.7v.8z"/>
<path d="M203.4 97.2v1.7h.8zM203.4 97.2h.8v1.7z"/>
<path d="M203.4 98.9v.8h25.7zM203.4 98.9h25.7v.8z"/>
<path d="M228.3 99.7v1.6h.8zM228.3 99.7h.8v1.6z"/>
<path d="M203.4 101.3v.9h25.7zM203.4 101.3h25.7v.9z"/>
<path d="M203.4 102.2v1.6h.8zM203.4 102.2h.8v1.6z"/>
<path d="M203.4 103.8v.8h25.7zM203.4 103.8h25.7v.8z"/>
<path d="M228.3 104.6v1.7h.8zM228.3 104.6h.8v1.7z"/>
<path d="M203.4 106.3v.8h25.7zM203.4 106.3h25.7v.8z"/>
<path d="M203.4 107.1v1.7h.8zM203.4 107.1h.8v1.7z"/>
<path d="M203.4 108.8v.8h25.7zM203.4 108.8h25.7v.8z"/>
<path d="M228.3 109.6v1.7h.8zM228.3 109.6h.8v1.7z"/>
<path d="M203.4 111.3v.8h25.7zM203.4 111.3h25.7v.8z"/>
<path d="M203.4 112.1v1.7h.8zM203.4 112.1h.8v1.7z"/>
<path d="M203.4 113.8v.8h25.7zM203.4 113.8h25.7v.8z"/>
<path d="M228.3 114.6v1.7h.8zM228.3 114.6h.8v1.7z"/>
<path d="M203.4 116.3v1.6h25.7zM203.4 116.3h25.7v1.6z"/>
</g>
<g fill="#dbdbdb" stroke="#dbdbdb" stroke-width=".16">
<path d="M27.8 117.9v4.6h25.8zM27.8 117.9h25.8v4.6z"/>
<path d="M81.1 117.9v4.6h25.9zM81.1 117.9h25.9v4.6z"/>
<path d="M54.4 117.9v4.6h25.9zM54.4 117.9h25.9v4.6z"/>
<path d="M110.4 117.9v4.6h25.9zM110.4 117.9h25.9v4.6z"/>
<path d="M163.8 117.9v4.6h25.8zM163.8 117.9h25.8v4.6z"/>
<path d="M137.1 117.9v4.6h25.9zM137.1 117.9h25.9v4.6z"/>
<path d="M203.4 117.9v4.6h25.7zM203.4 117.9h25.7v4.6z"/>
</g>
<path d="M24.1 76.1l1.5-.2v.5zM191.8 75.9l1.5 .2-1.5 .3zM201.5 75.3l1.6-.3v.6zM230.8 75l1.6 .3-1.6 .3zM13.2 83l.3 1.5h-.5zM107 80.5l1.6 .3-1.6 .2zM108.8 80.8l1.5-.3v.5zM13 122.5h.5l-.3 1.6zM202.3 124.1l.9 1.2-.4 .3z" fill="#000" stroke="#000" stroke-width=".16"/>
<text font-size="5" x="93.1" y="137.8">OUTSIDE ELEVATION</text>
<g font-size="2.1">
<text x="106.3" y="75.7">8230</text>
<text x="214.5" y="74.9">1500</text>
<text x="102.8" y="80.3">10</text>
<text x="12.8" y="105.9" transform="rotate(-90 12.8 105.9)">2000</text>
<text x="256.4" y="119.4">SWING GATE &amp; WICKET GATE</text>
<text x="256.5" y="121.9">ASSEMBLY DRAWING</text>
<text x="214" y="135.2">SHOULD BE FROM INSIDE</text>
<text x="214.2" y="132.5">ALL LOCKING ARRANGEMENT</text>
</g>
<g font-size="1.8">
<text x="273.2" y="106.9">NIHVA TECHNOLOGY</text>
<text x="275.6" y="108.9">PVT. LTD.</text>
<text x="285.8" y="108.9">PUNE</text>
</g>
<g font-size="1.6">
<text x="253.7" y="40.6">DIMENSION :</text>
<text x="253.7" y="44.9">CLEAR WIDTH</text>
<text x="268.3" y="44.9">CLEAR HEIGHT</text>
<text x="284" y="44.9">QUANTITY</text>
<text x="253.6" y="55.6">MATERIAL :</text>
<text x="253.7" y="60.9">THICKNESS :</text>
<text x="253.7" y="115.8">TITLE:</text>
<text x="252.8" y="128.9">CLIENT'S APPROVAL :</text>
<text x="253.4" y="143.1">CLIENT -</text>
<text x="253.5" y="149.6">SITE LOCATION -</text>
<text x="253.6" y="146.5">PROJECT -</text>
<text x="253.5" y="152.7">DWG. NO. : NIHVA/16-17/VDR/008</text>
<text x="253.6" y="155.8">SCALE: 1:1</text>
<text x="267.5" y="155.7">WT:</text>
<text x="278.8" y="155.8">SHEET:1 OF 1</text>
<text x="253.6" y="159.8">DRAWN BY:</text>
<text x="263.8" y="159.9">OMKAR</text>
<text x="275" y="159.9">DATE: 16-11-2016</text>
<text x="253.3" y="167.9">If any queries contact : projects@nihva.com</text>
<text x="253.9" y="164.2">CHECK :</text>
<text x="262" y="164.3">ANIL</text>
<text x="275" y="164.5">DATE: 16-11-2016</text>
<text x="253.5" y="171.6">NOTE: ALL DIMENSION ARE IN mm</text>
</g>
<g font-size="1.3">
<text x="274.2" y="110.8">Email:- info@nihva.com</text>
<text x="274.3" y="112.7">Website:- www.nihva.com</text>
</g>
</svg>
